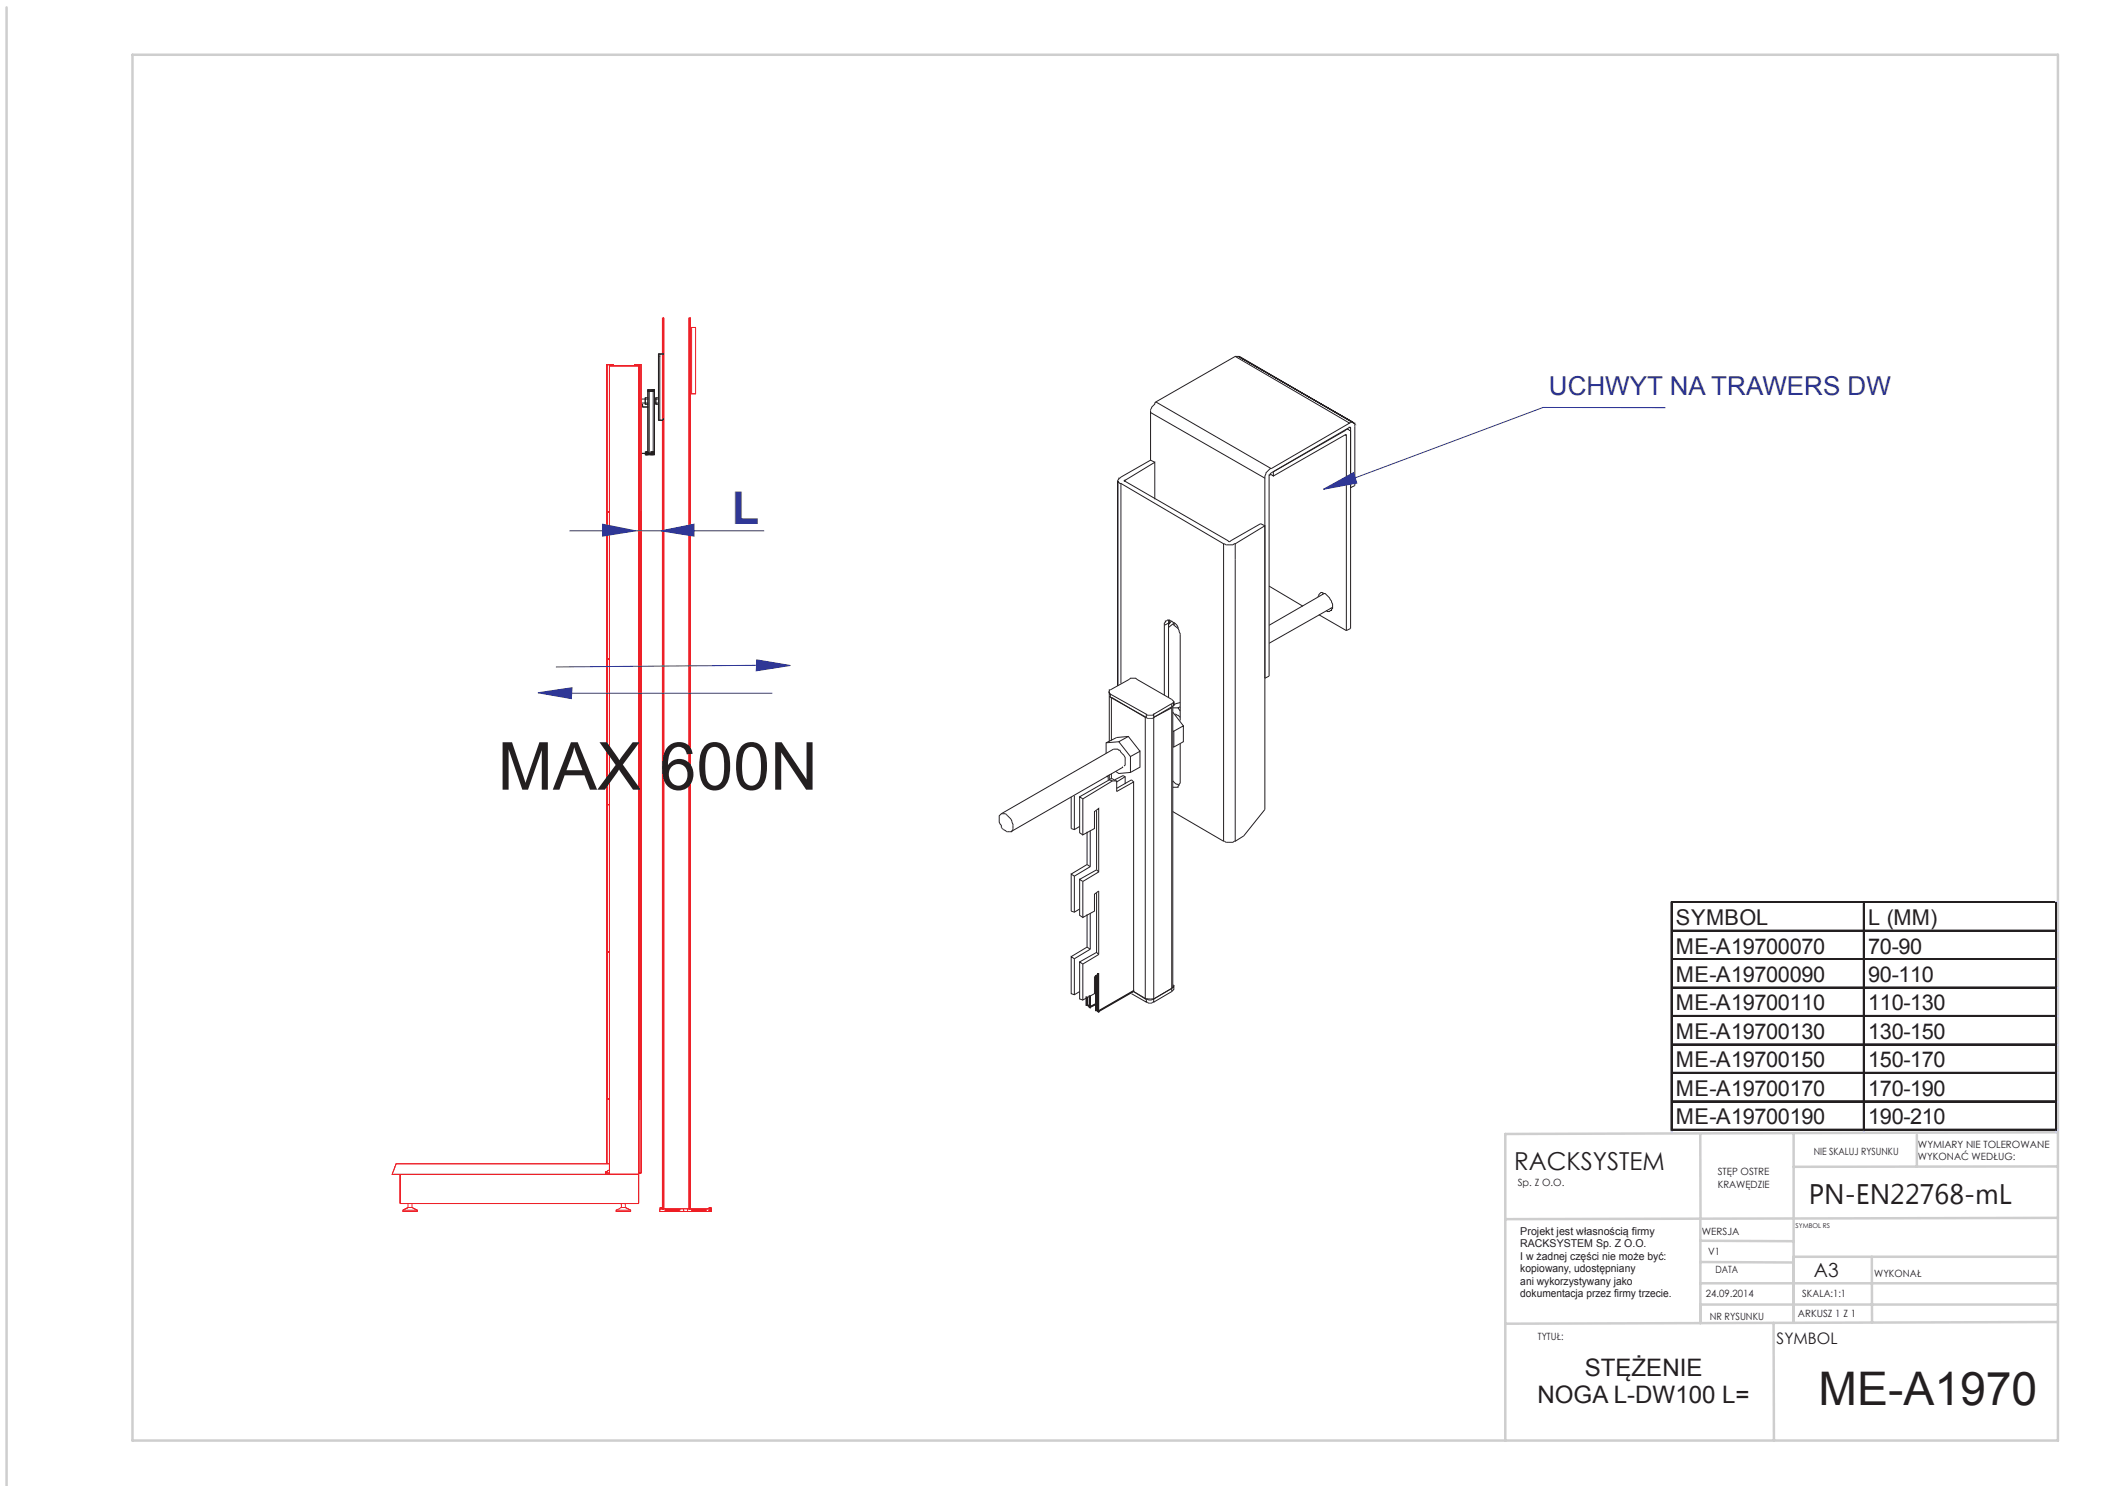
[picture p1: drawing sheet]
<svg xmlns="http://www.w3.org/2000/svg" width="420mm" height="297mm" viewBox="0 0 420 297" stroke-linecap="round" stroke-linejoin="round" font-family="sans-serif">
<g fill="none" stroke="#cecece" stroke-width=".5">
<path d="M1.3 1.5v295.6M26.5 10.9h384.9v277h-384.9zM339.9 226.7v16.9M358.6 226.5v37.9l-.1-13.2M383.2 226.8v6.4M411.3 226.3l-110.4 .3v61.3M411.4 233.1l-52.8 .1M339.9 256.5h71.5M339.9 252.2l18.7 .1M339.9 248l18.7 .1M339.9 243.6v20.8M358.6 251.2h52.8"/>
<path d="M374.2 251.2v13.1M411.4 243.4l-110.5 .3M339.9 260.7h71.5M354.5 264.4l.1 23.5M411.4 264.2l-110.5 .4"/>
</g>
<g fill="#ee2028">
<path d="M132.4 63.6h.3z"/>
<path d="M132.7 63.3v.3h-.3z"/>
<path d="M132.4 63.6h.3v178h-.3z" fill-rule="evenodd"/>
</g>
<path d="M132.4 63.6h.3v178h-.3z" fill="none" stroke="#ee2028" stroke-width=".2"/>
<path d="M132.4 241.6h.3z" fill="#ee1d23" stroke="#ee1d23" stroke-width=".2"/>
<path d="M132.4 241.6h.3" fill="none" stroke="#ee1d23" stroke-width=".2"/>
<g fill="#ee2028">
<path d="M137.7 63.6h.3z"/>
<path d="M137.7 63.6l.3-.3v.3z"/>
<path d="M137.7 63.6h.3v178h-.3z" fill-rule="evenodd"/>
</g>
<path d="M137.7 63.6h.3v178h-.3z" fill="none" stroke="#ee2028" stroke-width=".2"/>
<g fill="#ee1d23" stroke="#ee1d23" stroke-width=".2">
<path d="M137.7 241.6h.3z"/>
<path d="M132.4 241.6h.3z"/>
</g>
<path d="M132.4 241.6h.3M137.7 241.6h.3" fill="none" stroke="#ee1d23" stroke-width=".2"/>
<path d="M132.4 63.6h.3v178h-.3z" fill-rule="evenodd" fill="#ee2028"/>
<path d="M132.4 63.6h.3v178h-.3z" fill="none" stroke="#ee2028" stroke-width=".2"/>
<g fill="#ee2028">
<path d="M132.4 63.6h.3z"/>
<path d="M132.7 63.3v.3h-.3z"/>
<path d="M137.7 63.6h.3z"/>
<path d="M137.7 63.6l.3-.3v.3z"/>
<path d="M137.7 63.6h.3v178h-.3z" fill-rule="evenodd"/>
</g>
<g fill="none" stroke="#ee2028" stroke-width=".2">
<path d="M121.3 72.9h.5v.2v-.2v.2v-.2h-.5v29.4v-29.4h.5h-.5v29.4h.5h-.5zM121.8 73.1v161.6h5.9v-161.6h-5.9h5.9v161.6h-5.9zM121.8 72.9h.8zM126.9 72.9h.8zM137.7 63.6h.3v178h-.3zM138.3 78.7h-.3h1.1M138.3 65.5h-.3h1.1M139.1 65.5h-.8v13.2h.8M139.1 65.5v13.2M121.3 102.3h.5h-.5v29.4v-29.4h.5h-.5v29.4h.5h-.5zM127.9 102.3h-.2h.5v-29.4h-.5h.2v29.4v-29.4h-.2v.2v-.2v.2v-.2h.5v29.4M121.3 131.7h.5h-.5v29.1v-29.1h.5h-.5v29.1h.5h-.5z"/>
<path d="M127.9 131.7h-.2h.5v-29.4h-.5h.2v29.4v-29.4h-.2h.5v29.4M121.3 160.8h.5h-.5v29.4v-29.4h.5h-.5v29.4h.5h-.5zM127.9 160.8h-.2h.5v-29.1h-.5h.2v29.1v-29.1h-.2h.5v29.1M121.3 190.2h.5h-.5v29.4v-29.4h.5h-.5v29.4h.5h-.5zM127.7 190.2h.2v29.4v-29.4h-.2h.5v29.4h-.5h.5v-29.4zM127.9 190.2h-.2h.5v-29.4h-.5h.2v29.4v-29.4h-.2h.5v29.4M121.3 219.6v13v-13h.5zM121.3 219.6h.5M127.9 219.6v14.9h-.2h.5v-14.9v14.9h-.5h.2v-14.9h-.2h.5M79.2 232.6l-.8 2.1h1.6h-1.6l.8-2.1h42.6zM80 234.7h47.7v5.8h-47.7v-5.8h47.7v5.8h-47.7zM121 234.2v.5v-.5l.8-.3z"/>
<path d="M121.3 234.2v.3zM121.3 234.5h.5zM121.3 234.2v.3h.5M80.5 241.9h2.9v.2h-2.9zM80.5 242.1h2.9M81.6 240.5v.8l-1.1 .6a2.26 2.26 0 0 1 2.9 0l-1-.6v-.8M123.2 241.9l1-.6zM123.2 241.9h2.9v.2h-2.9zM123.2 242.1h2.9M124.2 240.5v.8a2.6 2.6 0 0 1 1.9 .6l-1.1-.6v-.8"/>
</g>
<g fill="#ee1d23" stroke="#ee1d23" stroke-width=".2">
<path d="M137.7 241.6h.3z"/>
<path d="M133 241.6h2.9v.5h-2.9z" fill-rule="evenodd"/>
<path d="M138.3 241.6h2.9v.5h-2.9z" fill-rule="evenodd"/>
</g>
<g fill="none" stroke="#ee1d23" stroke-width=".2">
<path d="M131.9 241.6h1.1M131.9 241.3h.5M132.4 241.6h-.5v.5h.5M132.4 242.1h9.8M132.4 241.6h.6M132.4 242.1h.6M133 241.6h8.4M135.9 241.6h.8v.5h-.8M136.7 241.6h.8v.5h-.8M137.5 241.6h.8M137.7 241.6h.3M141.2 241.6h1"/>
<path d="M141.4 242.1h.8M141.7 241.6h.5M141.7 241.9h.5M141.7 241.3h.5M142.2 241.6v.5"/>
</g>
<g fill="none" stroke="#231f20" stroke-width=".2">
<path d="M129 79.5v1.3M129.5 77.9v.3zM129.5 79.5h-.5v.3h-.8M129.5 79.8h-.5v.7h-.8M129.5 77.9h1.1v.3h-1.1M129.5 78.2h1.3M129.5 77.9h1.3M129.5 77.9v.3M129.8 78.2h1M130.3 77.9h.5M130.6 77.9h.2v.3h-.2v12.4h-.8M130.8 78.2v12.4z"/>
<path d="M130.8 78.2h-1.3v12.4v-12.4h.3v12.4h-.3h1.3h-2.6M130.8 77.9v.3M131.1 79.5v1.3M131.6 79.5h-.5v.3h-.3M131.6 79.8h-.5v.7h-.3M131.6 70.7h1.1h-.8v13.3h.5l.3-.3-.3 .3h-.8zM131.9 70.7h-.3v13.3h.3M128.2 80.8h.3v.5h1M129 90.9h1.8h-.8M129 90.4h.5M129.5 90.6v.3zM129.5 90.6h1.1v.3h-1.1z"/>
<path d="M129.5 80.5h-.5v.3h.5M130 90.4h.8M130.8 90.6v.3zM131.6 80.5h-.5v.3h.5"/>
</g>
<path d="M113.8 106.1h6.7M127.1 106.1h5M138.7 106.1h14.1" fill="none" stroke="#2c3695" stroke-width=".2"/>
<path d="M120.5 104.8l6.6 1.3-6.6 1.1z" fill="#2c3695"/>
<path d="M120.5 104.8l6.6 1.3-6.6 1.1z" fill="none" stroke="#2c3695" stroke-width=".2"/>
<path d="M132.1 106.1l6.6-1.3v2.4z" fill="#2c3695"/>
<path d="M132.1 106.1l6.6-1.3v2.4z" fill="none" stroke="#2c3695" stroke-width=".2"/>
<path d="M107.5 138.5l6.8-1-.1 2.1z" fill="#2c3695"/>
<path d="M107.5 138.5l6.8-1-.1 2.1zM113.7 138.6h40.7" fill="none" stroke="#2c3695" stroke-width=".2"/>
<path d="M151.3 131.9l6.7 1.1-6.8 1.1z" fill="#2c3695"/>
<path d="M151.3 131.9l6.7 1.1-6.8 1.1zM151.9 133l-40.8 .3" fill="none" stroke="#2c3695" stroke-width=".2"/>
<path d="M217.7 199h.2v2.4h-.2z" fill-rule="evenodd" fill="#231f20"/>
<path d="M217.7 199h.2v2.4h-.2z" fill="none" stroke="#231f20" stroke-width=".2"/>
<path d="M217.9 201.4v.2z" fill="#231f20"/>
<path d="M217.9 201.4v.2z" fill="none" stroke="#231f20" stroke-width=".2"/>
<path d="M217.3 200.7l.6 .4v.3l-.6-.5z" fill-rule="evenodd" fill="#231f20"/>
<path d="M217.3 200.7l.6 .4v.3l-.6-.5z" fill="none" stroke="#231f20" stroke-width=".2"/>
<path d="M217.1 200.9h.2z" fill-rule="evenodd" fill="#231f20"/>
<path d="M217.1 200.9h.2" fill="none" stroke="#231f20" stroke-width=".2"/>
<path d="M217.1 199.2h.2v1.7h-.2z" fill-rule="evenodd" fill="#231f20"/>
<g fill="none" stroke="#231f20" stroke-width=".2">
<path d="M214.1 159.3v6.3l.7 .2 1-.6M214.8 159v6.8M221.5 155.4v.5M222.8 155.9l1.7-.9 .4 .2v1.5M217.3 172.8l-3.2 1.9M217.3 166.2v6.6M217.9 166v7.2l-.6-.4M215.8 181.7l-1 .6-.7-.2v-7.4l.7 .4v7.2M215.8 198.2l-1 .6-.7-.2v-7.4l.7 .4v7.2M217.1 199.2h.2v1.7h-.2zM217.3 189.3l-3.2 1.9M217.3 182.7v6.6"/>
<path d="M217.3 189.3l.6 .4"/>
</g>
<path d="M217.9 201.1l1.3-.6v.2l-1.3 .7z" fill-rule="evenodd" fill="#231f20"/>
<path d="M221.3 155l.2 .4M224.9 155.2l-1.7 1.1M217.9 173.2l-3.1 1.9M217.9 182.5v7.2l-3.1 1.9M217.9 201.1l1.3-.6v.2l-1.3 .7z" fill="none" stroke="#231f20" stroke-width=".2"/>
<path d="M219.4 194.6h.2v7.6h-.2z" fill-rule="evenodd" fill="#231f20"/>
<path d="M219.4 194.6h.2v7.6h-.2z" fill="none" stroke="#231f20" stroke-width=".2"/>
<path d="M219 195h.2v7h-.2z" fill-rule="evenodd" fill="#231f20"/>
<path d="M219 195h.2v7h-.2z" fill="none" stroke="#231f20" stroke-width=".2"/>
<path d="M219 202h.2z" fill="#231f20"/>
<path d="M219 202h.2" fill="none" stroke="#231f20" stroke-width=".2"/>
<path d="M219.2 201.8l.4 .2v.2l-.4-.2z" fill-rule="evenodd" fill="#231f20"/>
<path d="M219.2 201.8l.4 .2v.2l-.4-.2z" fill="none" stroke="#231f20" stroke-width=".2"/>
<path d="M219.6 202.2v.2z" fill="#231f20"/>
<path d="M219.6 202.2v.2z" fill="none" stroke="#231f20" stroke-width=".2"/>
<path d="M219.6 202l7-4v.2l-7 4z" fill-rule="evenodd" fill="#231f20"/>
<g fill="none" stroke="#231f20" stroke-width=".2">
<path d="M246.9 71.2h.7l23 13.4-.2-.2M247.6 71.2h.2l22.8 13.4M224.1 96.6l20.5 12.1M224.7 96h.2v.2h-.2zM224.9 96.2l20.8 12.1h.2l6.1-3.6 .9 .4M224.9 96l5.9-3.6v7.4M230 82.4v-.6l1.1-1.5 23 13.4M230.8 92.4l-.8-.4-6.1 3.6h-.2l-.3 .4v41v-40.8l.5 .4h.2v40M231.1 80.3l15.8-9.1 22.9 13.4-15.7 9.1M254.1 93.7a2.01 2.01 0 0 0-1.2 1.9M268.7 86h.2M268.9 86l-14.4 8.3v.8l-.6-.4"/>
<path d="M268.9 86a.59 .59 0 0 1 .7-.1 .59 .59 0 0 1 .4 .6v39.1l-.9 .4M268.9 86.9l-14.4 8.2M268.9 86.9h.2v39.1M268.9 86.9l.2 .2M269.4 85.6l.2 .2M269.8 84.6a.59 .59 0 0 1 .7-.2 .59 .59 0 0 1 .3 .6v12l-.8 .5v-11.9l-.2-.2h.2M270 85.4h-.2l-15.7 9.1-.2 .4h-.2v40.2l-.8 .5v-40l-22.9-13.2v9.6M270 85.4v.2M246.9 108.7a3.3 3.3 0 0 1-2.3 0v59.4M253.7 117.1l6.8 4.1M263.4 119.3l.7-.9a2.85 2.85 0 0 1 2.1 1.7v.2a1.13 1.13 0 0 1-.7 1.9l-.4-.2M264.5 118.6l-.2 .2"/>
<path d="M264.7 118.6l-11 6.4M221.5 138.3h.3v-.4h.2l4-2.3h1l7.2 4.2 .5 .4v.9v-.7M221.8 139.2l7.4 4.2M222 138.7l-.2-.4v9.9M222 139.4v-.7l7.2 4v.7M233.6 123.9v.7M233.6 124.6v14.8M233.6 124.6l-.8 .4M233.8 123.9v.7l-.2 .2M234.2 124.1l.7 .5M234.2 124.1h-.2a.6 .6 0 0 0-.6-.2 .6 .6 0 0 0-.4 .4l-.2 .3v14.3M234.2 124.1l-.6 .7v.2"/>
<path d="M234.4 124.8l1.1 .8M234.7 124.8h.2M234.9 124.6l.4 .4 .6 1.7v17.3M234.9 124.6h-.2l-1.1 .8M263.6 122.9l5.5 3.1M266 121.6h.2M266.4 121.4l-12.7 7.2M216.5 159.7l5.9-3.6h.8v2.1l3.4-1.9v41.9M216.5 159.7v7.2l2.3-1.3v-3.4l.8-.6v12.7l-3.1 1.9M216.5 159.7l-.7-.4v7.1l.7 .5M221.8 154.8v1.1l.6 .2M222.2 148v-8.6l6.7 4v56.3l-2.3-1.5"/>
<path d="M222.2 154.6v1.1M223 156.1l-.6-.4h-.4l-6.2 3.6M223.7 148.2l-2.6 .3M224.3 153.3h.2l-22.4 12.9M224.7 153.1l.2-.2a2.41 2.41 0 0 0-.8-2.5l-.2-.5-.5-.2h-.8l-22.4 12.9M225.6 147.2l-1.9 1 2.3 3 1.9-1v3.1l-1.9 1.1-2.3 .2-.7-.4M226 151.2v3.2M226.6 156.3l-.4-.4-3 1.7M227.9 150.2l-2.3-3-2.4 .2-2.1 1.1v2.1M228.9 143.4h.3M229.2 142.7l.2 .3h1l.2-.3v.7l-.2 .2h-1l-.2-.2M230.6 143.4v56.3"/>
<path d="M234.2 141.3v56.2M234.2 141.5l-3.6 1.9M234.2 140.6v.7M234.2 141.3l-3.6 2.1M234.2 140.6l-3.6 2.1M234.4 141.1v56.2l-3.8 2.4M234.4 156.1l.7 .6 .6 .2M234.4 146.1h.3v3.2M234.4 141.1h.3M234.4 141.1v.2h-.2M234.4 142.3l2.2 2.8M234.4 141.5h1.1"/>
<path d="M234.7 146.1l1.9-1v3.1l-2.2 1.1M234.7 140.2v.2M234.7 140.4l-.5 .2M234.9 142.7l.6 .3 .4 .4M235.9 148.7v7.8l-.4 .8h-1.1M235.9 141.3l-.4 .2 .4 .6M235.9 140.4l-1.2 .4M200 162.8l.2-.2h.8a3.4 3.4 0 0 1 1.5 2.2v1l-.2 .4h-1.1l-.2-.2a1.1 1.1 0 0 1-.8-1 2.18 2.18 0 0 1-.5-1.9zM216.5 176.2v7.2l2.3-1.3v-3.4l.8-.6v12.7M216.5 176.2l-.7-.4v7.1l.7 .5M219.2 178.5v11.9l-3.4 1.9M219.2 162v11.8"/>
<path d="M219.2 173.8l-3.4 2M219.2 173.8l.4 .5M234.4 162.2l10.2 5.9M244.6 168.1a3.3 3.3 0 0 0 2.3 0v-59.4l6-3.6v56.7l-4.3 5.3-1.7 1M216.5 192.7v7.2l2.3-1.3v-3.4l.8-.6M216.5 192.7l-.7-.4v7.4l.7 .2M219.2 190.4l.4 .4M219.6 190.8l-3.1 1.9M226.6 198.2l2.6 1.5v.6l-3-1.7M228.9 199.7h1.7M229.2 199.7l.4 .2h.6l.4-.2v.6l-.4 .2h-.6l-.4-.2M234.2 197.5l.5-.4v.7l-.5 .4"/>
<path d="M234.2 197.5v.7M234.2 197.5l-3.6 2.2M234.2 198.2l-3.6 2.1M234.4 196.9h.3v.2M219.6 202l7-4v.2l-7 4z"/>
</g>
<path d="M264.6 97.8l6-3.3 .6 2z" fill="#2c3695"/>
<path d="M264.6 97.8l6-3.3 .6 2zM332.9 81.5l-24.4-.1-38.2 14.3" fill="none" stroke="#2c3695" stroke-width=".2"/>
<g fill="#cdd7e0">
<path d="M334 180.2h.4z" fill-rule="evenodd"/>
<path d="M372.5 180.2h.3z" fill-rule="evenodd"/>
</g>
<path d="M334.4 180.2h76.9" fill="none" stroke="#231f20" stroke-width=".2"/>
<path d="M334.4 180.4h76.9" fill="none" stroke="#231f20" stroke-width=".33"/>
<path d="M410.9 180.2h.4z" fill-rule="evenodd" fill="#cdd7e0"/>
<path d="M334 180.2v45.8M334.4 185.9h76.9M334.4 191.6h76.9M334.4 197.3h76.9M372.5 180.5v45.5M410.9 180.5v45.5M334.4 202.9h76.9M334.4 208.6h76.9M334.4 214.3h76.9M334.4 220h76.9M334.4 225.7h76.9" fill="none" stroke="#231f20" stroke-width=".2"/>
<path d="M334.2 180.2v45.8M334.4 186.1h76.9M334.4 191.7h76.9M334.4 197.4h76.9M372.6 180.5v45.5M411.1 180.5v45.5M334.4 203.1h76.9M334.4 208.8h76.9M334.4 214.5h76.9M334.4 220.2h76.9M334.4 225.8h76.9" fill="none" stroke="#231f20" stroke-width=".33"/>
<path d="M334 226v.3" fill="none" stroke="#cdd7e0" stroke-width=".2"/>
<path d="M334 226h.4v.3h-.4z" fill-rule="evenodd" fill="#cdd7e0"/>
<path d="M372.5 226v.3" fill="none" stroke="#cdd7e0" stroke-width=".2"/>
<path d="M372.5 226h.3v.3h-.3z" fill-rule="evenodd" fill="#cdd7e0"/>
<path d="M410.9 226v.3" fill="none" stroke="#cdd7e0" stroke-width=".2"/>
<path d="M410.9 226h.4v.3h-.4z" fill-rule="evenodd" fill="#cdd7e0"/>
<path d="M411.3 180.2h.3" fill="none" stroke="#cdd7e0" stroke-width=".2"/>
<path d="M411.3 180.2h.3v.3h-.3z" fill-rule="evenodd" fill="#cdd7e0"/>
<path d="M411.3 185.9h.3" fill="none" stroke="#cdd7e0" stroke-width=".2"/>
<path d="M411.3 185.9h.3v.3h-.3z" fill-rule="evenodd" fill="#cdd7e0"/>
<path d="M411.3 191.6h.3" fill="none" stroke="#cdd7e0" stroke-width=".2"/>
<path d="M411.3 191.6h.3v.3h-.3z" fill-rule="evenodd" fill="#cdd7e0"/>
<path d="M411.3 197.3h.3" fill="none" stroke="#cdd7e0" stroke-width=".2"/>
<path d="M411.3 197.3h.3v.3h-.3z" fill-rule="evenodd" fill="#cdd7e0"/>
<path d="M411.3 202.9h.3" fill="none" stroke="#cdd7e0" stroke-width=".2"/>
<path d="M411.3 202.9h.3v.4h-.3z" fill-rule="evenodd" fill="#cdd7e0"/>
<path d="M411.3 208.6h.3" fill="none" stroke="#cdd7e0" stroke-width=".2"/>
<path d="M411.3 208.6h.3v.4h-.3z" fill-rule="evenodd" fill="#cdd7e0"/>
<path d="M411.3 214.3h.3" fill="none" stroke="#cdd7e0" stroke-width=".2"/>
<path d="M411.3 214.3h.3v.3h-.3z" fill-rule="evenodd" fill="#cdd7e0"/>
<path d="M411.3 220h.3" fill="none" stroke="#cdd7e0" stroke-width=".2"/>
<path d="M411.3 220h.3v.3h-.3z" fill-rule="evenodd" fill="#cdd7e0"/>
<path d="M411.3 225.7h.3" fill="none" stroke="#cdd7e0" stroke-width=".2"/>
<path d="M411.3 225.7h.3v.3h-.3z" fill-rule="evenodd" fill="#cdd7e0"/>
<text font-size="13.2" fill="#231f20" x="99.5" y="157.8">MAX 600N</text>
<text font-size="9.3" fill="#231f20" x="363.5" y="280.7">ME-A1970</text>
<text font-size="9" fill="#2c3695" x="146.3" y="104.8">L</text>
<text font-size="5.6" fill="#231f20" x="361.6" y="240.6">PN-EN22768-mL</text>
<text font-size="5.2" fill="#2e3092" x="309.6" y="79">UCHWYT NA TRAWERS DW</text>
<text font-size="4.9" fill="#231f20" x="302.7" y="233.8">RACKSYSTEM</text>
<g font-size="4.8" fill="#231f20">
<text x="316.8" y="275.1">STĘŻENIE</text>
<text x="307.4" y="280.5">NOGA L-DW100 L=</text>
</g>
<g font-size="4.3" fill="#231f20">
<text x="335" y="184.9">SYMBOL</text>
<text x="373.5" y="184.9">L (MM)</text>
<text x="335" y="190.6">ME-A19700070</text>
<text x="373.5" y="190.6">70-90</text>
<text x="335" y="196.3">ME-A19700090</text>
<text x="373.5" y="196.3">90-110</text>
<text x="335" y="201.9">ME-A19700110</text>
<text x="373.5" y="201.9">110-130</text>
<text x="335" y="207.6">ME-A19700130</text>
<text x="373.5" y="207.6">130-150</text>
<text x="335" y="213.3">ME-A19700150</text>
<text x="373.5" y="213.3">150-170</text>
<text x="335" y="219">ME-A19700170</text>
<text x="373.5" y="219">170-190</text>
<text x="335" y="224.7">ME-A19700190</text>
<text x="373.5" y="224.7">190-210</text>
</g>
<text font-size="3.9" fill="#231f20" x="362.6" y="255.3">A3</text>
<text font-size="3.2" fill="#231f20" x="355.2" y="268.7">SYMBOL</text>
<g font-size="2.2" fill="#231f20">
<text x="303.9" y="246.8">Projekt jest własnością firmy</text>
<text x="303.9" y="249.3">RACKSYSTEM Sp. Z O.O.</text>
<text x="303.9" y="251.8">I w żadnej części nie może być:</text>
<text x="303.9" y="254.3">kopiowany, udostępniany</text>
<text x="303.9" y="256.8">ani wykorzystywany jako</text>
<text x="303.9" y="259.3">dokumentacja przez firmy trzecie.</text>
</g>
<g font-size="2" fill="#231f20">
<text x="362.6" y="230.8">NIE SKALUJ RYSUNKU</text>
<text x="383.4" y="229.4">WYMIARY NIE TOLEROWANE</text>
<text x="383.4" y="231.9">WYKONAĆ WEDŁUG:</text>
<text x="303.4" y="237">Sp. Z O.O.</text>
<text x="343.4" y="234.9">STĘP OSTRE</text>
<text x="343.4" y="237.4">KRAWĘDZIE</text>
<text x="340.2" y="246.8">WERSJA</text>
<text x="341.5" y="250.8">V1</text>
<text x="342.9" y="254.3">DATA</text>
<text x="374.7" y="255.2">WYKONAŁ</text>
<text x="341" y="259.2">24.09.2014</text>
<text x="341.8" y="263.7">NR RYSUNKU</text>
<text x="359.4" y="263.3">ARKUSZ 1 Z 1</text>
<text x="360.3" y="259.2">SKALA:1:1</text>
<text x="307.4" y="267.9">TYTUŁ:</text>
</g>
<text font-size="1.3" fill="#231f20" x="358.9" y="245.5">SYMBOL RS</text>
</svg>
